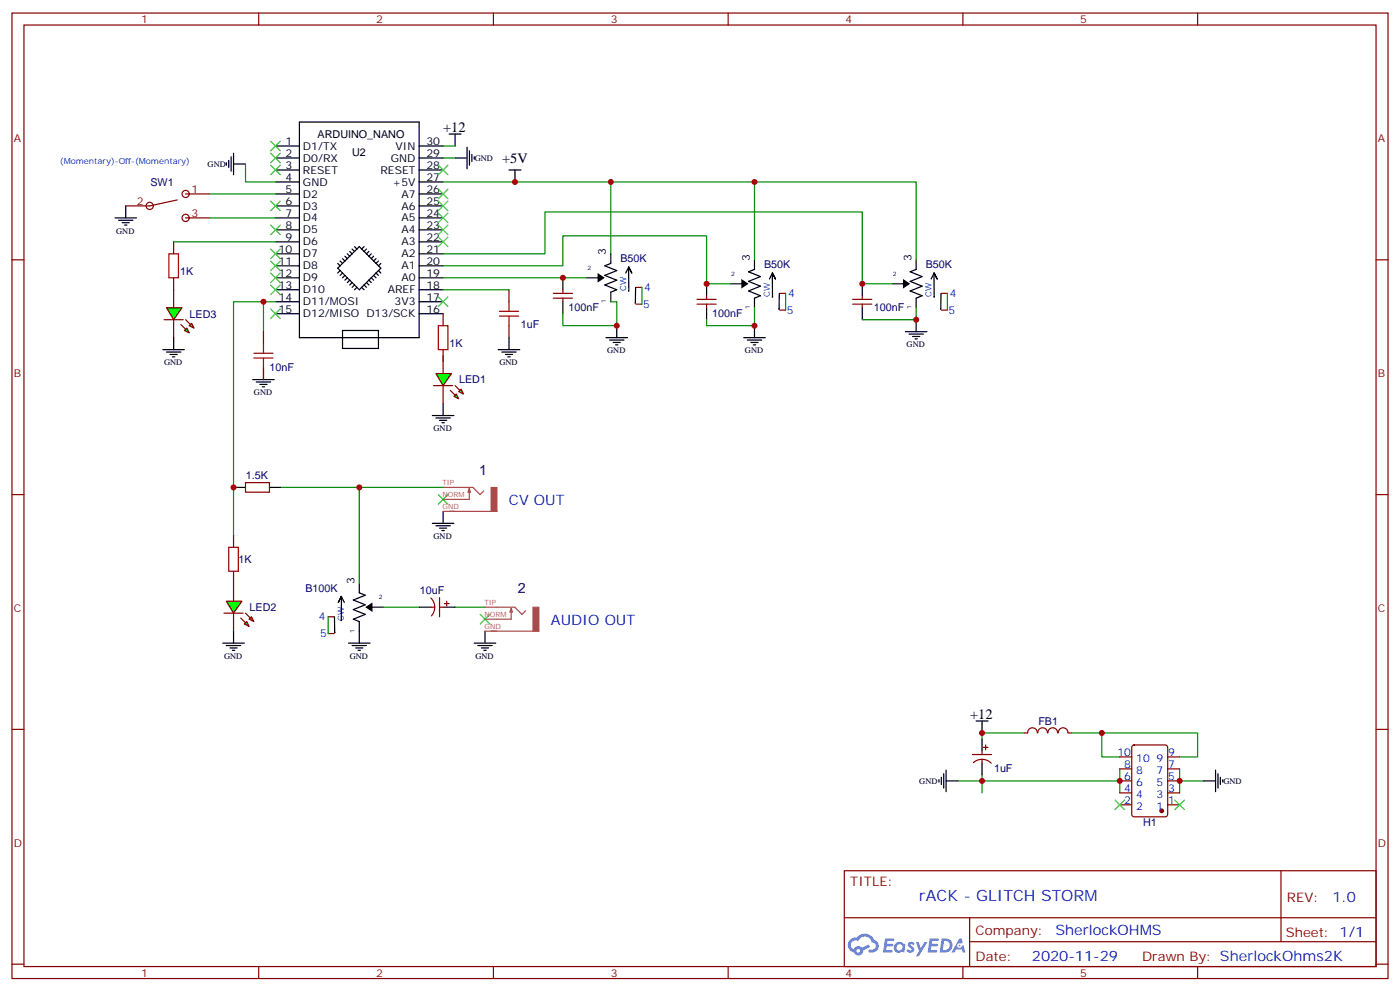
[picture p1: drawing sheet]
<svg xmlns="http://www.w3.org/2000/svg" width="412mm" height="292mm" viewBox="0 0 412 292" stroke-linecap="round" stroke-linejoin="round" font-family="sans-serif">
<g fill="none" stroke="#870000" stroke-width=".35">
<path d="M3.5 3.8h405.4v284.4h-405.4zM7.1 7.4h398.2v277.3h-398.2zM76.2 3.8v3.6M145.3 3.8v3.6M214.5 3.8v3.6M283.6 3.8v3.6M352.8 3.8v3.6M3.5 76.5h3.6M405.3 76.5h3.6M3.5 145.7h3.6M405.3 145.7h3.6M3.5 214.8h3.6"/>
<path d="M405.3 214.8h3.6M248.7 256.4h156.6v28.3h-156.6zM377.3 256.5v20.8M248.7 270.3h156.5M285.6 277.3h119.6M285.6 270.3v14.1M3.5 284h3.6M76.2 284.7v3.5M145.3 284.7v3.5M214.5 284.7v3.5M283.6 284.7v3.5M352.8 284.7v3.5"/>
<path d="M405.3 284h3.6"/>
</g>
<g fill="#5487ff">
<path d="M267.7 277.6a1.22 1.22 0 0 1 1.7 .3l-.4 .6a.47 .47 0 0 0-.3-.5 .47 .47 0 0 0-.5 .2l.1 .3a1.14 1.14 0 0 1 .8 1.7 1.14 1.14 0 0 1-1.9 0l-.2-.2 .5-.5 .7 .4a.29 .29 0 0 0 .3-.3 .29 .29 0 0 0-.2-.3 1.04 1.04 0 0 1-.6-1.7z"/>
<path d="M260.7 276.4h2.4l.3 .1-.2 .5-1.8 .1-.1 .9h1.5l.3 .3-.3 .4h-1.6l-.2 1.1h1.7l.2 .4-.2 .3h-2.6z"/>
<path d="M273.8 276.4h2.4l.3 .1-.1 .5-1.8 .1-.2 .9h1.6l.3 .3-.4 .4h-1.6l-.1 1.1h1.7l.2 .4-.2 .3h-2.6z"/>
<path d="M282.6 276.4h.7l.3 1.2-.6 .3a.69 .69 0 0 0-1 .3 .69 .69 0 0 0 .4 1 .69 .69 0 0 0 .9-.6l.5-.3 .6 2.2h-.8l-.2-.9h-1.8l-.5 .9h-.8z"/>
<path d="M269.8 277.4h.8l.6 1.9 1.1-1.9h.9l-2.6 4.2h-.8l.9-1.5z"/>
<path d="M277.4 276.4l-.6 4.1h1.3a2.11 2.11 0 0 0 2.5-2.1 2.11 2.11 0 0 0-2.5-2zM278.1 277.1a1.39 1.39 0 0 1 1.7 1.4 1.39 1.39 0 0 1-1.8 1.3h-.3z"/>
<path d="M263.7 278a1.54 1.54 0 0 0-.1 2.1 1.54 1.54 0 0 0 2.2 .2l.6 .2 .3-2.3-.2-.2-.4-.1a1.49 1.49 0 0 0-2.4 .1zM264 279a.94 .94 0 0 1 1.8 0 .94 .94 0 0 1-1.8 0z"/>
<path d="M250.4 276.7a2.18 2.18 0 0 0 1.1 3.8 1.44 1.44 0 0 0 1.6 .9 1.44 1.44 0 0 0 1.2-1.5l2-1-.5-.7-1.9 .9a1.47 1.47 0 0 0-2.4 .5 1.39 1.39 0 0 1-.7-2 1.39 1.39 0 0 1 2-.5 2.12 2.12 0 0 1 2.2-1.3 2.12 2.12 0 0 1 1.9 1.7 1.14 1.14 0 0 1 1.1 1.4 1.14 1.14 0 0 1-1.7 .8 .43 .43 0 0 0-.5 .3 .43 .43 0 0 0 .4 .5 1.98 1.98 0 0 0 2.5-1.2 1.98 1.98 0 0 0-1.2-2.5 3.1 3.1 0 0 0-5.3-.7l-.9 .1zM252.3 280a.55 .55 0 0 1 1.1 0 .55 .55 0 0 1-1.1 0z"/>
<circle cx="282.6" cy="278.5" r=".26"/>
</g>
<g fill="none" stroke="#000" stroke-width=".35">
<path d="M88.2 35.9h35.3v63.5h-35.3zM132.3 39.5h3.5M134.1 39.5v3.5M66.7 47.9v.7M67.4 47.2v2.2M68.1 46.2v4.2M68.8 48.3h3.5M68.8 45.1v6.4M81.1 57.1h7.1M81.1 53.6h7.1M81.1 50.1h7.1M81.1 46.5h7.1"/>
<path d="M81.1 43h7.1M123.5 57.1h7M123.5 53.6h7M123.5 50.1h7M123.5 46.5h7M123.5 43h7M134.1 46.5h3.5M137.6 43.4v6.3M138.3 44.4v4.2M139 45.5v2.1M139.7 46.2v.7M149.9 50.1h3.6"/>
<path d="M151.7 50.1v3.5M33.9 64.2h6.3M34.9 64.9h4.3M36 65.6h2.1M36.7 66.3h.7M37 60.6v3.6M81.1 78.3h7.1M81.1 74.8h7.1M81.1 71.2h7.1M81.1 67.7h7.1M81.1 64.2h7.1M81.1 60.6h7.1"/>
<path d="M99.5 79l6.3-6.4 6.4 6.4-6.4 6.3zM99.5 77.6l.7 .7M100.2 79.7l-.7 .7M100.2 76.9l.7 .7M100.9 76.2l.7 .7M101.6 75.5l.7 .7M102.3 74.8l.7 .7M103 74l.7 .8M103.7 73.3l.7 .7M104.4 72.6l.7 .7M107.2 72.6l-.7 .7M107.9 73.3l-.7 .7"/>
<path d="M108.7 74l-.8 .8M109.4 74.8l-.7 .7M110.1 75.5l-.7 .7M110.8 76.2l-.7 .7M111.5 79.7l.7 .7M111.5 76.9l-.7 .7M112.2 77.6l-.7 .7M123.5 78.3h7M123.5 74.8h7M123.5 71.2h7M123.5 67.7h7M123.5 64.2h7"/>
<path d="M123.5 60.6h7M81.1 88.9h7.1M81.1 85.3h7.1M81.1 81.8h7.1M81.1 92.4h7.1M100.9 97.3h10.6v5.3h-10.6zM100.9 80.4l-.7 .7M101.6 81.1l-.7 .7M102.3 81.8l-.7 .7M103 82.5l-.7 .7M103.7 83.2l-.7 .7M104.4 83.9l-.7 .7"/>
<path d="M105.1 84.6l-.7 .7M106.5 84.6l.7 .7M107.2 83.9l.7 .7M107.9 83.2l.8 .7M108.7 82.5l.7 .7M109.4 81.8l.7 .7M110.1 81.1l.7 .7M110.8 80.4l.7 .7M123.5 88.9h7M123.5 85.3h7M123.5 81.8h7M123.5 92.4h7"/>
<path d="M149.9 99.4v3.6M130.5 118.9v3.5M146.8 103h6.3M147.8 103.7h4.2M148.9 104.4h2.1M149.6 105.1h.7M127.4 122.4h6.3M128.4 123.1h4.2M129.5 123.8h2.1M130.2 124.5h.7M287.5 212.3h3.5M289.3 212.3v3.6"/>
<path d="M289.3 217.6v3.6M276.6 229.6v.7M277.3 228.9v2.1M278 227.9v4.2M278.7 230h3.5M278.7 226.8v6.4M289.3 224.7v3.5M354.5 230h3.6M358.1 226.8v6.4M358.8 227.9v4.2M359.5 228.9v2.1M360.2 229.6v.7"/>
</g>
<g fill="none" stroke="#008700" stroke-width=".35">
<path d="M61.7 57.1h19.4M72.3 48.3v5.3h8.8M130.5 53.6h49.4v21.2M130.5 43h3.6M130.5 46.5h3.6M61.7 64.2h19.4M130.5 85.3h19.4M301.6 215.9h-12.3v1.7M315.7 215.9h8.9M282.2 230h47.6M289.3 228.2v5.3M329.8 222.9h-5.2v-7h28.2v7h-5.3"/>
<path d="M329.8 226.4v7.1M347.5 230h7M347.5 226.4v7.1"/>
</g>
<g fill="none" stroke="#870000" stroke-width=".35">
<path d="M52.2 58.9l-8.1 1.7h-7.1M54.7 57.1h7M45.2 60.6a1.06 1.06 0 0 0-1.5-.9 1.06 1.06 0 0 0-.3 1.7 1.06 1.06 0 0 0 1.7-.4l.1-.4M54.7 64.2h7M51.2 85.3v5.3M51.2 94.2v5.2M149.9 85.3v3.6M149.9 95.9v3.5M290.3 219.4v1.4M301.6 215.9h1.1M302.7 215.8a1.41 1.41 0 0 1 1.4-1.5 1.41 1.41 0 0 1 1.4 1.5M305.7 215.8a1.41 1.41 0 0 1 1.4-1.5 1.41 1.41 0 0 1 1.4 1.5"/>
<path d="M308.7 215.8a1.41 1.41 0 0 1 1.4-1.5 1.41 1.41 0 0 1 1.4 1.5M311.7 215.8a1.41 1.41 0 0 1 1.5-1.5 1.41 1.41 0 0 1 1.4 1.5M314.7 215.9h1M333.6 219.6l.5-.2h9.2l.6 .4 .1 20.1-.5 .6-9.4 .1-.7-.5v-20zM286.5 222.2h5.6M286.7 224.6a3.8 3.8 0 0 1 5.3 .2M289.3 221.2v1M289.3 223.6v1.1M289.6 220.1h1.4M329.8 237h3.6M329.8 222.9h3.6M329.8 233.5h3.6"/>
<path d="M329.8 226.4h3.6M329.8 230h3.6M344 237h3.5M344 222.9h3.5M344 233.5h3.5M344 226.4h3.5M344 230h3.5"/>
<circle cx="54.7" cy="57.1" r="1.06"/>
<circle cx="54.7" cy="64.2" r="1.06"/>
</g>
<circle cx="342.2" cy="238.8" r=".53" fill="#870000" stroke="#870000" stroke-width=".35"/>
<g fill="none" stroke="#3c3" stroke-width=".35">
<path d="M79.7 41.6l2.8 2.8M79.7 45.1l2.8 2.8M79.7 48.6l2.8 2.9M79.7 59.2l2.8 2.9M82.5 41.6l-2.8 2.8M82.5 45.1l-2.8 2.8M82.5 48.6l-2.8 2.9M82.5 59.2l-2.8 2.9M129.1 48.6l2.8 2.9M129.1 55.7l2.8 2.8M129.1 59.2l2.8 2.9M131.9 48.6l-2.8 2.9"/>
<path d="M131.9 55.7l-2.8 2.8M131.9 59.2l-2.8 2.9M129.1 62.8l2.8 2.8M129.1 66.3l2.8 2.8M129.1 69.8l2.8 2.8M131.9 62.8l-2.8 2.8M131.9 66.3l-2.8 2.8M131.9 69.8l-2.8 2.8M129.1 87.5l2.8 2.8M131.9 87.5l-2.8 2.8M328.4 235.6l2.9 2.8M331.3 235.6l-2.9 2.8"/>
<path d="M346.1 235.6l2.8 2.8M348.9 235.6l-2.8 2.8"/>
</g>
<path d="M147.1 93.1h5.7M147.1 91.7h5.7M149.9 88.9v2.8M149.9 93.1v2.8" fill="none" stroke="#a10000" stroke-width=".35"/>
<g fill="#0f0" stroke="#870000" stroke-width=".35">
<path d="M54.3 97.3l.7-.7 .7 1.4z"/>
<path d="M55.7 95.9l.7-.7 .7 1.4z"/>
</g>
<g fill="#870000" stroke="#870000" stroke-width=".35">
<path d="M53.3 95.6l1.4 1.4z"/>
<path d="M54.7 94.2l1.4 1.4z"/>
</g>
<path d="M48.3 94.2h5.7z" fill="#f00" stroke="#870000" stroke-width=".35"/>
<path d="M49 90.6h4.6l-2.4 3.6z" fill="#0f0" stroke="#870000" stroke-width=".35"/>
<g fill="none" stroke="#000" stroke-width=".35">
<path d="M179.9 74.8v2.8l-1.7 .7 3.5 1.4-3.5 1.4 3.5 1.4-3.5 1.4 3.5 1.4-1.8 .7v2.9M185.2 78.7v7M185.2 78.6l.9 1.8-.9-1.8-.9 1.8M222.2 76.5v2.8l-1.7 .7 3.5 1.5-3.5 1.4 3.5 1.4-3.5 1.4 3.5 1.4-1.8 .7v2.8M269.9 76.5v2.8l-1.8 .7 3.5 1.5-3.5 1.4 3.5 1.4-3.5 1.4 3.5 1.4-1.7 .7v2.8M51.2 99.4v3.6M165.8 81.8v3.5M165.8 88.9v3.5M172.9 81.8h3.5M178.5 99.4h6.4M181.7 95.9v3.5M187.2 84.7l-.1 4.6"/>
<path d="M208.1 83.6v3.5M208.1 90.6v3.6M215.2 83.6h3.5M219.1 99.4h6.3M222.2 95.9v3.5M227.5 80.4v7.1M227.5 80.4l.9 1.8-.9-1.8-.8 1.8M229.6 86.5l-.2 4.5M254 83.6v3.5M254 90.6v3.6M262.8 83.6h3.5M266.7 97.7h6.3"/>
<path d="M267.8 98.4h4.2M268.8 99.1h2.1M269.5 99.8h.7M269.9 94.2v3.5M275.1 80.4v7.1M275.2 80.4l.8 1.8-.8-1.8-.9 1.8M277.2 86.5l-.1 4.5M48 103h6.3M49 103.7h4.3M50.1 104.4h2.1M50.8 105.1h.7M179.6 100.2h4.2"/>
<path d="M180.6 100.9h2.1M181.3 101.6h.7M220.1 100.2h4.3M221.2 100.9h2.1M221.9 101.6h.7"/>
</g>
<g fill="none" stroke="#008700" stroke-width=".35">
<path d="M179.9 53.6h42.3v22.9M222.2 53.6h47.7v22.9M51.2 71.2h29.9M130.5 78.3h35.3v-8.8h42.3v14.1h7.1M130.5 74.8h30v-12.4h93.5v21.2h8.8M81.1 88.9h-12.3v54.6M130.5 81.8h42.4M179.9 88.9h1.8v7h-15.9v-3.5M189.1 84.6v5M222.2 90.6v5.3h-14.1v-1.7M231.4 86.4v4.9M269.9 90.6v3.6h-15.9"/>
<path d="M279 86.4v4.9"/>
</g>
<path d="M79.7 66.3l2.8 2.8M79.7 73.3l2.8 2.9M79.7 76.9l2.8 2.8M82.5 66.3l-2.8 2.8M82.5 73.3l-2.8 2.9M82.5 76.9l-2.8 2.8M79.7 80.4l2.8 2.8M79.7 83.9l2.8 2.8M79.7 91l2.8 2.8M82.5 80.4l-2.8 2.8M82.5 83.9l-2.8 2.8M82.5 91l-2.8 2.8" fill="none" stroke="#3c3" stroke-width=".35"/>
<path d="M176 80.4l2.2 1.4-2.2 1.4zM218.4 82.2l2.1 1.4-2.1 1.4zM266 82.2l2.1 1.4-2.1 1.4z" fill="#000"/>
<g fill="none" stroke="#870000" stroke-width=".35">
<path d="M163 86.4h5.6M163 87.8h5.6M165.8 85.3v1.1M165.8 87.8v1.1M187.3 84.6h1.8M187.3 89.6h1.8M205.3 89.6h5.7M205.3 88.2h5.7M208.1 87.1v1.1M208.1 89.6v1M229.7 86.4h1.7M229.7 91.3h1.7"/>
<path d="M251.2 89.6h5.6M251.2 88.2h5.6M254 87.1v1.1M254 89.6v1M277.3 86.4h1.7M277.3 91.3h1.7M68.8 171.8v5.3M68.8 180.6v5.3"/>
</g>
<g fill="#0f0" stroke="#870000" stroke-width=".35">
<path d="M72 183.8l.7-.7 .7 1.4z"/>
<path d="M73.4 182.4l.7-.8 .7 1.5z"/>
</g>
<g fill="#870000" stroke="#870000" stroke-width=".35">
<path d="M70.9 182l1.4 1.4z"/>
<path d="M72.3 180.6l1.4 1.4z"/>
</g>
<path d="M66 180.6h5.6z" fill="#f00" stroke="#870000" stroke-width=".35"/>
<path d="M66.7 177.1h4.6l-2.5 3.5z" fill="#0f0" stroke="#870000" stroke-width=".35"/>
<g fill="none" stroke="#000" stroke-width=".35">
<path d="M74.4 111.8h6.4M75.5 112.5h4.2M76.6 113.2h2.1M77.3 113.9h.7M77.6 108.3v3.5M68.8 143.5h3.5M79.4 143.5h3.5M127.4 154.1h6.3M128.4 154.8h4.2M129.5 155.5h2.1M130.2 156.2h.7M130.5 150.6v3.5"/>
<path d="M100.5 175.6l-.8 1.8 .8-1.8 .9 1.8M100.6 175.7v7M105.8 171.8v2.8l1.8 .7-3.5 1.4 3.5 1.4-3.5 1.4 3.5 1.4-3.5 1.5 1.7 .7v6.3M109.4 178.8h3.5M123.5 178.8h3.5M130.5 178.8h3.6M65.6 189.4h6.4M66.7 190.1h4.2M67.7 190.8h2.1M68.4 191.5h.7M68.8 185.9v3.5M98.5 181.7l.2 4.6"/>
<path d="M102.7 189.4h6.3M103.7 190.1h4.2M104.8 190.8h2.1M105.5 191.5h.7M139.7 189.4h6.3M140.8 190.1h4.2M141.8 190.8h2.1M142.5 191.5h.7M142.9 185.9v3.5"/>
</g>
<path d="M107.6 178.8l2.1-1.4v2.8z" fill="#000"/>
<g fill="none" stroke="#870000" stroke-width=".35">
<path d="M51.2 71.2v3.6M51.2 81.8v3.5M77.6 97.7v3.5M130.5 92.4v3.5M77.6 108.3v3.5M130.5 103v7M130.5 113.6v5.3M68.8 157.7v3.5M72.3 142.1h7.1v2.9h-7.1zM68.8 168.2v3.6M126.9 176.1a3.8 3.8 0 0 1 .2 5.3M127 178.8h1.1"/>
<path d="M129.5 176v5.6M129.5 178.8h1M130.9 177.8h1.4M131.6 177.1v1.4M96.7 181.6h1.7M96.7 186.6h1.7"/>
</g>
<path d="M77.6 88.9v8.8M68.8 143.5v14.2M82.9 143.5h47.6M105.8 143.5v28.3M112.9 178.8h10.6M134.1 178.8h8.8M96.7 181.6v5" fill="none" stroke="#008700" stroke-width=".35"/>
<path d="M129.1 145.7l2.8 2.8M131.9 145.7l-2.8 2.8M141.5 180.9l2.8 2.9M144.3 180.9l-2.8 2.9" fill="none" stroke="#3c3" stroke-width=".35"/>
<path d="M130.5 143.5h8.8M130.5 150.6h15.9M138.2 143.9v3.2h-7.7M138.2 143.9l.4 1.1h-.7zM139.3 143.5l2.1 2.2 1.1-1.1M142.9 178.8h8.8M150.6 179.2v3.2h-7.7M150.6 179.2l.3 1h-.7zM151.6 178.8l2.2 2.1 1-1M142.9 185.9h15.8" fill="none" stroke="#a64a4a" stroke-width=".35"/>
<g fill="#a64a4a" stroke="#a64a4a" stroke-width=".29">
<path d="M144.6 143.5h1.8v7.1h-1.8z"/>
<path d="M157 178.8h1.7v7.1h-1.7z"/>
</g>
<path d="M49.7 74.8h2.9v7h-2.9zM129.1 95.9h2.8v7.1h-2.8zM74.8 105.4h5.6M74.8 104h5.6M77.6 101.2v2.8M77.6 105.4v2.9M67.4 161.2h2.8v7h-2.8z" fill="none" stroke="#a10000" stroke-width=".35"/>
<g fill="#0f0" stroke="#870000" stroke-width=".35">
<path d="M133.7 116.7l.7-.7 .7 1.4z"/>
<path d="M135.8 114.6l.7 1.4-1.4-.7z"/>
</g>
<g fill="#870000" stroke="#870000" stroke-width=".35">
<path d="M132.6 115l1.5 1.4z"/>
<path d="M134.1 113.6l1.4 1.4z"/>
</g>
<path d="M127.7 113.6h5.6z" fill="#f00" stroke="#870000" stroke-width=".35"/>
<path d="M128.4 110h4.6l-2.5 3.6z" fill="#0f0" stroke="#870000" stroke-width=".35"/>
<g fill="#c00">
<circle cx="289.3" cy="215.9" r=".88"/>
<circle cx="289.3" cy="230" r=".88"/>
<circle cx="324.6" cy="215.9" r=".88"/>
<circle cx="329.8" cy="230" r=".88"/>
<circle cx="347.5" cy="230" r=".88"/>
<circle cx="151.7" cy="53.6" r=".88"/>
<circle cx="179.9" cy="53.6" r=".88"/>
<circle cx="222.3" cy="53.6" r=".88"/>
<circle cx="77.6" cy="88.9" r=".88"/>
<circle cx="68.8" cy="143.5" r=".88"/>
<circle cx="105.8" cy="143.5" r=".88"/>
<circle cx="269.9" cy="94.2" r=".88"/>
<circle cx="222.3" cy="95.9" r=".88"/>
<circle cx="181.7" cy="95.9" r=".88"/>
<circle cx="254" cy="83.6" r=".88"/>
<circle cx="208.1" cy="83.6" r=".88"/>
<circle cx="165.8" cy="81.8" r=".88"/>
</g>
<text font-size="4.6" fill="#00f" x="270.8" y="265.5">rACK - GLITCH STORM</text>
<g font-size="4.2">
<text x="130.5" y="38.8">+12</text>
<text x="147.9" y="47.9">+5V</text>
<text x="285.8" y="211.6">+12</text>
</g>
<g font-size="4.2" fill="#000080">
<text x="141.1" y="140">1</text>
<text x="152.5" y="174.6">2</text>
</g>
<g font-size="4.2" fill="#00f">
<text x="149.9" y="148.8">CV OUT</text>
<text x="162.3" y="184.1">AUDIO OUT</text>
<text x="392.5" y="265.7">1.0</text>
<text x="310.9" y="275.3">SherlockOHMS</text>
<text x="304" y="283.1">2020-11-29</text>
</g>
<g font-size="3.9" fill="#800">
<text x="250.5" y="261">TITLE:</text>
<text x="379.1" y="265.7">REV:</text>
<text x="287.4" y="275.2">Company:</text>
<text x="378.7" y="275.8">Sheet: 1/1</text>
<text x="287.4" y="282.9">Date:</text>
<text x="336.4" y="283">Drawn By: SherlockOhms2K</text>
</g>
<g font-size="3.2" fill="#800">
<text x="41.6" y="6.8">1</text>
<text x="110.8" y="6.8">2</text>
<text x="179.9" y="6.8">3</text>
<text x="249.1" y="6.8">4</text>
<text x="318.2" y="6.8">5</text>
<text x="4.1" y="41.9">A</text>
<text x="405.9" y="41.9">A</text>
<text x="56.4" y="56.8">1</text>
<text x="40.3" y="60.3">2</text>
<text x="56.4" y="63.8">3</text>
<text x="4.1" y="111.1">B</text>
<text x="405.9" y="111.1">B</text>
<text x="4.1" y="180.2">C</text>
<text x="405.9" y="180.2">C</text>
<text x="4.1" y="249.4">D</text>
<text x="405.9" y="249.4">D</text>
<text x="41.6" y="287.7">1</text>
<text x="110.8" y="287.7">2</text>
<text x="179.9" y="287.7">3</text>
<text x="249.1" y="287.7">4</text>
<text x="318.2" y="287.7">5</text>
</g>
<g font-size="3.2">
<text x="93.6" y="40.5">ARDUINO_NANO</text>
<text x="84.1" y="46.2">2</text>
<text x="84.1" y="42.7">1</text>
<text x="89.3" y="47.6">D0/RX</text>
<text x="89.3" y="44.1">D1/TX</text>
<text x="103.7" y="45.9">U2</text>
<text x="115.1" y="47.6">GND</text>
<text x="116.5" y="44.1">VIN</text>
<text x="125.6" y="42.7">30</text>
<text x="125.6" y="46.2">29</text>
<text x="84.1" y="53.2">4</text>
<text x="84.1" y="49.7">3</text>
<text x="89.3" y="51.1">RESET</text>
<text x="112.1" y="51.1">RESET</text>
<text x="125.6" y="49.7">28</text>
<text x="125.6" y="53.2">27</text>
<text x="84.1" y="56.8">5</text>
<text x="89.3" y="58.2">D2</text>
<text x="89.3" y="54.6">GND</text>
<text x="115.6" y="54.6">+5V</text>
<text x="118.2" y="58.2">A7</text>
<text x="125.6" y="56.8">26</text>
<text x="84.1" y="63.8">7</text>
<text x="84.1" y="60.3">6</text>
<text x="89.3" y="65.2">D4</text>
<text x="89.3" y="61.7">D3</text>
<text x="118.2" y="61.7">A6</text>
<text x="118.2" y="65.2">A5</text>
<text x="125.6" y="60.3">25</text>
<text x="125.6" y="63.8">24</text>
<text x="84.1" y="70.9">9</text>
<text x="84.1" y="67.3">8</text>
<text x="89.3" y="68.8">D5</text>
<text x="118.2" y="68.8">A4</text>
<text x="125.6" y="67.3">23</text>
<text x="125.6" y="70.9">22</text>
<text x="82" y="77.9">11</text>
<text x="82" y="74.4">10</text>
<text x="89.3" y="75.8">D7</text>
<text x="89.3" y="72.3">D6</text>
<text x="118.2" y="72.3">A3</text>
<text x="118.2" y="75.8">A2</text>
<text x="125.6" y="74.4">21</text>
<text x="125.6" y="77.9">20</text>
<text x="178.5" y="75.1" transform="rotate(-90 178.5 75.1)">3</text>
<text x="220.8" y="76.9" transform="rotate(-90 220.8 76.9)">3</text>
<text x="268.5" y="76.9" transform="rotate(-90 268.5 76.9)">3</text>
<text x="82" y="81.5">12</text>
<text x="89.3" y="82.9">D9</text>
<text x="89.3" y="79.3">D8</text>
<text x="118.2" y="79.3">A1</text>
<text x="118.2" y="82.9">A0</text>
<text x="125.6" y="81.5">19</text>
<text x="82" y="88.5">14</text>
<text x="82" y="85">13</text>
<text x="89.3" y="89.9">D11/MOSI</text>
<text x="89.3" y="86.4">D10</text>
<text x="114.2" y="86.4">AREF</text>
<text x="116.2" y="89.9">3V3</text>
<text x="125.6" y="85">18</text>
<text x="125.6" y="88.5">17</text>
<text x="82" y="92">15</text>
<text x="89.3" y="93.5">D12/MISO D13/SCK</text>
<text x="125.6" y="92">16</text>
<text x="104.4" y="172.1" transform="rotate(-90 104.4 172.1)">3</text>
</g>
<g font-size="3.2" fill="#000080">
<text x="44.3" y="54.6">SW1</text>
<text x="182.7" y="77.2">B50K</text>
<text x="53.1" y="80.9">1K</text>
<text x="225.1" y="79">B50K</text>
<text x="272.7" y="79">B50K</text>
<text x="55.9" y="93.5">LED3</text>
<text x="167.4" y="91.5">100nF</text>
<text x="209.8" y="93.3">100nF</text>
<text x="257.4" y="91.5">100nF</text>
<text x="153.5" y="96.6">1uF</text>
<text x="132.5" y="102.1">1K</text>
<text x="79.4" y="109.3">10nF</text>
<text x="135.2" y="112.9">LED1</text>
<text x="72.4" y="141.1">1.5K</text>
<text x="70.3" y="165.8">1K</text>
<text x="73.5" y="179.9">LED2</text>
<text x="90" y="174.2">B100K</text>
<text x="123.6" y="174.9">10uF</text>
<text x="305.9" y="213.4">FB1</text>
<text x="292.8" y="227.2">1uF</text>
<text x="336.7" y="243.4">H1</text>
</g>
<g font-size="3.2" fill="#00f">
<text x="189.8" y="85.7">4</text>
<text x="232.1" y="87.5">4</text>
<text x="279.8" y="87.5">4</text>
<text x="189.4" y="90.6">5</text>
<text x="231.8" y="92.4">5</text>
<text x="279.4" y="92.4">5</text>
<text x="93.9" y="182.7">4</text>
<text x="94.3" y="187.6">5</text>
<text x="329.2" y="222.6">10</text>
<text x="331.2" y="226.1">8</text>
<text x="334.7" y="224.3">10</text>
<text x="334.7" y="227.9">8</text>
<text x="340.6" y="227.9">7</text>
<text x="340.6" y="224.3">9</text>
<text x="344.1" y="226.1">7</text>
<text x="344.1" y="222.6">9</text>
<text x="331.2" y="229.6">6</text>
<text x="331.2" y="233.2">4</text>
<text x="334.7" y="231.4">6</text>
<text x="340.6" y="231.4">5</text>
<text x="344.1" y="233.2">3</text>
<text x="344.1" y="229.6">5</text>
<text x="331.2" y="236.7">2</text>
<text x="334.7" y="234.9">4</text>
<text x="334.7" y="238.4">2</text>
<text x="340.6" y="238.4">1</text>
<text x="340.6" y="234.9">3</text>
<text x="344.1" y="236.7">1</text>
</g>
<g font-size="2.5">
<text x="139.9" y="47.4">GND</text>
<text x="61.2" y="49.2">GND</text>
<text x="34.2" y="68.8">GND</text>
<text x="48.4" y="107.6">GND</text>
<text x="147.1" y="107.6">GND</text>
<text x="178.9" y="104.1">GND</text>
<text x="219.4" y="104.1">GND</text>
<text x="267.1" y="102.3">GND</text>
<text x="74.8" y="116.4">GND</text>
<text x="127.7" y="127">GND</text>
<text x="127.7" y="158.8">GND</text>
<text x="66" y="194">GND</text>
<text x="103" y="194">GND</text>
<text x="140.1" y="194">GND</text>
<text x="270.8" y="230.8">GND</text>
<text x="360.4" y="230.8">GND</text>
</g>
<g font-size="2.5" fill="#00f">
<text x="17.6" y="48.3">(Momentary)-Off-(Momentary)</text>
<text x="184.5" y="85.8" transform="rotate(-90 184.5 85.8)">CW</text>
<text x="226.8" y="87.5" transform="rotate(-90 226.8 87.5)">CW</text>
<text x="274.4" y="87.5" transform="rotate(-90 274.4 87.5)">CW</text>
<text x="101.3" y="182.8" transform="rotate(-90 101.3 182.8)">CW</text>
</g>
<g font-size="2.1" fill="#a54b4b">
<text x="130.4" y="142.8">TIP</text>
<text x="130.4" y="149.9">GND</text>
<text x="130.4" y="146.3">NORM</text>
<text x="142.7" y="178.1">TIP</text>
<text x="142.7" y="185.2">GND</text>
<text x="142.7" y="181.6">NORM</text>
</g>
<g font-size="1.8">
<text x="173" y="79.4">2</text>
<text x="215.4" y="81.2">2</text>
<text x="263" y="81.2">2</text>
<text x="178.5" y="89.3" transform="rotate(-90 178.5 89.3)">1</text>
<text x="220.8" y="91" transform="rotate(-90 220.8 91)">1</text>
<text x="268.5" y="91" transform="rotate(-90 268.5 91)">1</text>
<text x="111.6" y="176.5">2</text>
<text x="104.4" y="186.3" transform="rotate(-90 104.4 186.3)">1</text>
</g>
</svg>
